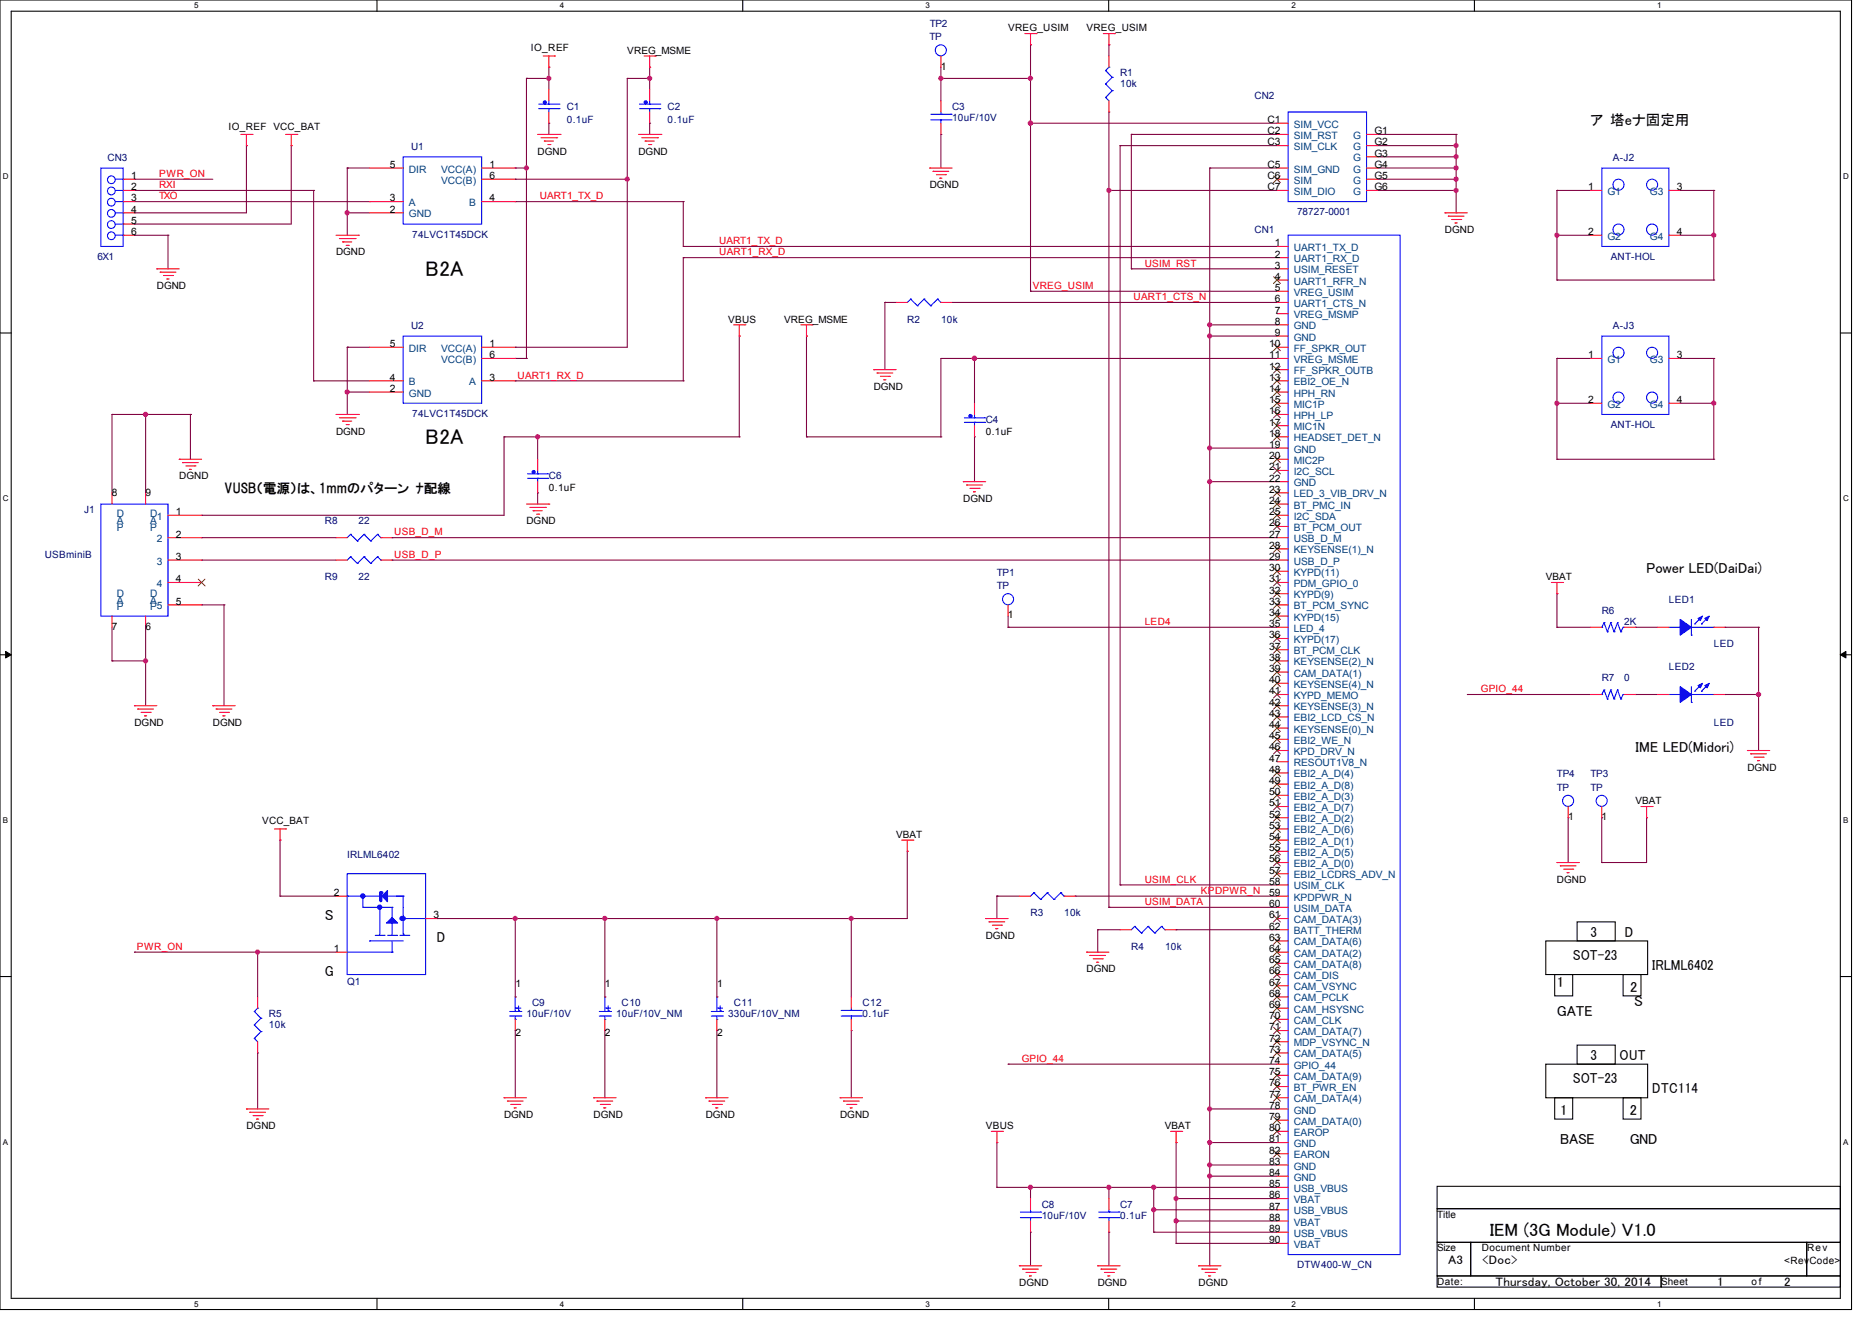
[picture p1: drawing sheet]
<svg xmlns="http://www.w3.org/2000/svg" width="297mm" height="210mm" viewBox="0 0 297 210" stroke-linecap="round" stroke-linejoin="round" font-family="sans-serif">
<path d="M0 0h293.9v207.9h-293.9zM1.8 1.8h290.3v204.3h-290.3z" fill="none" stroke="#000" stroke-width=".17"/>
<g fill="#fff">
<path d="M30.8 .2h.7v1.4h-.7z" fill-rule="evenodd"/>
<path d="M30.8 206.3h.7v1.4h-.7z" fill-rule="evenodd"/>
</g>
<path d="M59.8 0v1.8M59.8 206.1v1.8" fill="none" stroke="#000" stroke-width=".17"/>
<g fill="#fff">
<path d="M88.9 .2h.7v1.4h-.7z" fill-rule="evenodd"/>
<path d="M88.9 206.3h.7v1.4h-.7z" fill-rule="evenodd"/>
</g>
<path d="M117.9 0v1.8M117.9 206.1v1.8" fill="none" stroke="#000" stroke-width=".17"/>
<g fill="#fff">
<path d="M146.9 .2h.7v1.4h-.7z" fill-rule="evenodd"/>
<path d="M146.9 206.3h.7v1.4h-.7z" fill-rule="evenodd"/>
</g>
<path d="M176 0v1.8M176 206.1v1.8" fill="none" stroke="#000" stroke-width=".17"/>
<g fill="#fff">
<path d="M205 .2h.7v1.4h-.7z" fill-rule="evenodd"/>
<path d="M205 206.3h.7v1.4h-.7z" fill-rule="evenodd"/>
</g>
<path d="M234 0v1.8M234 206.1v1.8" fill="none" stroke="#000" stroke-width=".17"/>
<g fill="#fff">
<path d="M263.1 .2h.7v1.4h-.7z" fill-rule="evenodd"/>
<path d="M263.1 206.3h.7v1.4h-.7z" fill-rule="evenodd"/>
<path d="M.4 27.3h1v1.4h-1z" fill-rule="evenodd"/>
<path d="M292.6 27.3h.9v1.4h-.9z" fill-rule="evenodd"/>
<path d="M.4 78.4h1v1.4h-1z" fill-rule="evenodd"/>
<path d="M292.6 78.4h.9v1.4h-.9z" fill-rule="evenodd"/>
</g>
<path d="M0 52.9h1.8M292.1 52.9h1.8" fill="none" stroke="#000" stroke-width=".17"/>
<g fill="#fff">
<path d="M.4 129.5h.9v1.4h-.9z" fill-rule="evenodd"/>
<path d="M292.6 129.5h.8v1.4h-.8z" fill-rule="evenodd"/>
</g>
<path d="M0 103.9h1.8M292.1 103.9h1.8" fill="none" stroke="#000" stroke-width=".17"/>
<g fill="#000" stroke="#000" stroke-width=".16">
<path d="M.9 103.4l.9 .5-.9 .5z" fill-rule="evenodd"/>
<path d="M292.1 103.9l.9-.5v1z" fill-rule="evenodd"/>
</g>
<g fill="#fff">
<path d="M.4 180.5h.9v1.4h-.9z" fill-rule="evenodd"/>
<path d="M292.5 180.5h.9v1.4h-.9z" fill-rule="evenodd"/>
</g>
<g fill="none" stroke="#000" stroke-width=".17">
<path d="M0 155h1.8M245.4 149.4h16.1v5.3h-16.1zM246.8 154.7h2.8v3.4h-2.8zM250.3 146.3h6.1v3.1h-6.1zM257.6 154.7h2.9v3.4h-2.9zM292.1 155h1.8M245.4 168.9h16.1v5.3h-16.1zM246.8 174.2h2.8v3.4h-2.8zM250.3 165.9h6.1v3h-6.1zM257.6 174.2h2.9v3.4h-2.9zM228.1 188.3h64v3.6h-64zM228.1 191.9h64v5.3h-64z"/>
<path d="M228.1 197.2h5.3v5.3h-5.3zM233.4 197.2h53.4v5.3h-53.4zM286.8 197.2h5.3v5.3h-5.3zM228.1 202.5h35.6v1.8h-35.6zM263.7 202.5h28.4v1.8h-28.4z"/>
</g>
<g fill="none" stroke="#800040" stroke-width=".17">
<path d="M83.6 12.4h.1M83.6 12.4h3.5M83.6 12.4v44.5M87.1 10.7h.1M87.1 19.6h.1M87.1 12.4h.1M87.1 10.7v3.5M87.1 19.6v1.7M99.6 12.4h.1M99.6 12.4h3.5M99.6 12.4v42.7h-17.8M103.1 19.6h.1"/>
<path d="M103.1 12.4h.1M103.1 10.7h.1M103.1 10.7v3.5M103.1 19.6v1.7M149.4 12.4h.1M149.4 10.7v5.3M149.4 12.4h14.2M163.6 12.4h.1M163.6 19.6h.1M163.6 7.1h.1M163.6 7.1v39.1M163.6 19.6h39.1"/>
<path d="M176 17.8h.1M176 7.1h.1M176 7.1v1.8M176 17.8v126.2M21.3 30.2h.1M21.3 33.8h.1M21.3 35.6h.1M21.3 28.4h.1M21.3 37.3h.1M21.3 30.2h28.5M21.3 32h37.4M21.3 28.4h12.5"/>
<path d="M21.3 37.3h5.4M26.7 37.3h.1M26.7 37.3v5.4M39.1 23.1h.1M39.1 23.1v10.7h-17.8M46.2 23.1h.1M46.2 23.1v12.5h-24.9M49.8 30.2h.1M49.8 30.2v30.3M55.1 33.8h.1M55.1 26.7h.1M55.1 26.7h3.6"/>
<path d="M55.1 26.7v10.6M55.1 33.8h3.6M58.7 32h.1M81.8 32h.1M81.8 28.4h.1M81.8 26.7h.1M81.8 26.7h1.8M81.8 32h26.7M81.8 28.4h17.8M99.6 28.4h.1M108.5 39.1h.1M108.5 32h.1"/>
<path d="M108.5 39.1h94.2M108.5 32v7.1M149.4 21.3h.1M149.4 21.3v5.4M176 30.2h.1M176 30.2h26.7M177.8 23.1h.1M177.8 23.1h24.9M177.8 23.1v117.4M179.6 21.3h.1M179.6 21.3h23.1M179.6 21.3v21.4"/>
<path d="M192 26.7h.1M192 26.7h10.7M192 26.7v174.2M218.7 26.7h12.4M218.7 30.2h12.4M218.7 21.3h12.4M218.7 23.1h12.4M218.7 28.4h12.4M218.7 24.9h12.4M231.1 21.3h.1M231.1 23.1h.1M231.1 24.9h.1"/>
<path d="M231.1 26.7h.1M231.1 28.4h.1M231.1 30.2h.1M231.1 33.8h.1M231.1 21.3v12.5M247.1 30.2h.1M247.1 37.3h.1M247.1 30.2h5.4M247.1 37.3h5.4M247.1 30.2v14.2M266.7 30.2h5.3M266.7 37.3h5.3"/>
<path d="M272 37.3h.1M272 30.2h.1M272 30.2v14.2M55.1 55.1h.1M55.1 55.1v10.7M55.1 55.1h3.6M81.8 55.1h.1M81.8 56.9h.1M81.8 56.9h1.8M83.6 56.9h.1M108.5 40.9h.1M108.5 40.9v19.6"/>
<path d="M108.5 40.9h94.2M117.3 53.3h.1M117.3 53.3v16M128 53.3h.1M128 53.3v16M140.5 48h.1M140.5 48v10.7M140.5 48h1.7M151.1 48h51.6M154.7 56.9h.1M154.7 56.9v7.1M163.6 46.2h.1"/>
<path d="M163.6 46.2h39.1M179.6 42.7h.1M179.6 42.7h23.1M192 53.3h.1M192 51.6h.1M192 53.3h10.7M192 51.6h10.7M202.7 48h.1M202.7 56.9h.1M202.7 56.9h-53.3v12.4M247.1 56.9h.1M247.1 44.4h.1"/>
<path d="M247.1 56.9v16M247.1 56.9h5.4M247.1 44.4h24.9M266.7 56.9h5.3M272 56.9h.1M272 44.4h.1M272 56.9v16M17.8 65.8h.1M17.8 65.8v12.4M17.8 65.8h12.4M23.1 65.8h.1M23.1 65.8v12.4"/>
<path d="M30.2 65.8h.1M30.2 65.8v7.1M49.8 60.5h.1M49.8 60.5h8.9M55.1 62.2h.1M55.1 62.2h3.6M80 69.3h.1M80 69.3v12.5h-48M80 69.3h37.3M81.8 60.5h.1M81.8 60.5h26.7M85.3 78.2h.1"/>
<path d="M85.3 69.3h.1M85.3 69.3v3.6M85.3 78.2v1.8M108.5 60.5h.1M117.3 69.3h.1M128 69.3h.1M128 69.3h21.4M149.4 69.3h.1M154.7 69.3h.1M154.7 69.3v7.2M192 76.5h.1M192 71.1h.1"/>
<path d="M192 76.5h10.7M192 71.1h10.7M247.1 64h.1M247.1 72.9h.1M247.1 64h5.4M247.1 72.9h24.9M266.7 64h5.3M272 64h.1M272 72.9h.1M17.8 99.6v5.3M23.1 99.6h.1M23.1 99.6v12.4"/>
<path d="M32 85.3h.1M32 88.9h.1M32 81.8h.1M32 96h.1M32 85.3h21.3M32 88.9h21.3M32 96h3.6M35.6 96h.1M35.6 96v16M62.2 85.3h.1M62.2 88.9h.1M62.2 85.3h140.5"/>
<path d="M62.2 88.9h140.5M160 99.6h.1M160 99.6h42.7M160 97.8v1.8M247.1 94.2h.1M247.1 99.6h.1M247.1 99.6h5.4M247.1 94.2v5.4M259.6 99.6h.1M259.6 99.6h3.5M273.8 99.6h.1M273.8 99.6h5.3"/>
<path d="M279.1 99.6h.1M279.1 99.6v19.5M17.8 104.9h.1M17.8 104.9h5.3M23.1 104.9h.1M232.9 110.2h.1M232.9 110.2h19.6M259.6 110.2h.1M259.6 110.2h3.5M273.8 110.2h.1M273.8 110.2h5.3M279.1 110.2h.1"/>
<path d="M44.4 133.4h.1M44.4 133.4v8.8M144 135.1h.1M144 135.1v10.7h-74.7M248.9 129.8h.1M248.9 129.8v7.1M254.3 136.9h.1M254.3 129.8h.1M254.3 129.8v7.1M261.4 129.8h.1M261.4 129.8v7.1h-7.1M21.3 151.1h.1"/>
<path d="M21.3 151.1h32M40.9 151.1h.1M40.9 151.1v7.1M44.4 142.2h.1M44.4 142.2h8.9M69.3 145.8h.1M81.8 145.8h.1M81.8 145.8v12.4M96 145.8h.1M96 145.8v12.4M113.8 145.8h.1M113.8 145.8v12.4"/>
<path d="M135.1 145.8h.1M135.1 145.8v12.4M158.2 142.2h.1M158.2 142.2h3.6M158.2 142.2v3.6M170.7 142.2h.1M170.7 142.2h32M174.2 151.1h.1M174.2 147.6h.1M174.2 147.6h3.6M174.2 147.6v3.5M176 144h.1"/>
<path d="M176 144h26.7M177.8 140.5h.1M177.8 140.5h24.9M186.7 147.6h.1M186.7 147.6h16M40.9 167.1h.1M40.9 167.1v8.9M81.8 163.6h.1M81.8 163.6v10.6M96 163.6h.1M96 163.6v10.6M113.8 163.6h.1"/>
<path d="M113.8 163.6v10.6M135.1 163.6h.1M135.1 163.6v10.6M160 168.9h.1M160 168.9h42.7M192 176h.1M192 176h10.7M158.2 181.4h.1M158.2 188.5h.1M158.2 188.5h44.5M158.2 181.4v7.1M163.6 195.6h.1"/>
<path d="M163.6 188.5h.1M163.6 188.5v1.7M163.6 195.6v5.3M176 195.6h.1M176 188.5h.1M176 188.5v1.7M176 195.6v5.3M183.1 188.5h.1M183.1 192h.1M183.1 195.6h.1M183.1 188.5v7.1M183.1 192h19.6"/>
<path d="M183.1 195.6h19.6M186.7 197.4h.1M186.7 193.8h.1M186.7 190.2h.1M186.7 181.4h.1M186.7 197.4h16M186.7 181.4v16M186.7 190.2h16M186.7 193.8h16M192 186.7h.1M192 181.4h.1M192 184.9h.1"/>
<path d="M192 186.7h10.7M192 184.9h10.7M192 181.4h10.7M202.7 190.2h.1M202.7 192h.1M192 200.9h.1"/>
</g>
<g fill="none" stroke="#f00" stroke-width=".17">
<path d="M86.2 8.9h1.8M87.1 10.7h.1M87.1 8.9v1.8M87.1 14.2v1.8M87.1 17.8v1.8M88 8.9h.1M102.2 8.9h1.8M103.1 10.7h.1M103.1 8.9v1.8M103.1 14.2v1.8M103.1 17.8v1.8M104 8.9h.1"/>
<path d="M149.4 8.9v1.8M162.7 5.3h1.8M163.6 7.1h.1M163.6 5.3v1.8M164.5 5.3h.1M175.1 5.3h1.8M176 7.1h.1M176 5.3v1.8M176.9 5.3h.1M202.7 19.6h1.8M19.6 37.3h1.7M19.6 33.8h1.7"/>
<path d="M19.6 28.4h1.7M19.6 30.2h1.7M19.6 32h1.7M19.6 35.6h1.7M38.2 21.3h1.8M39.1 23.1h.1M39.1 21.3v1.8M40 21.3h.1M45.3 21.3h1.8M46.2 23.1h.1M46.2 21.3v1.8M47.1 21.3h.1"/>
<path d="M53.3 37.3h3.6M53.9 37.9h2.5M54.4 38.4h.1M54.4 38.4h1.4M54.9 38.9h.4M55.3 38.9h.1M56.4 37.9h.1M56.9 37.3h.1M58.7 26.7h5.3M58.7 33.8h5.3M58.7 32h5.3M76.5 26.7h5.3"/>
<path d="M76.5 28.4h5.3M76.5 32h5.3M85.3 21.3h3.6M85.9 21.9h2.5M86.4 22.4h.1M86.4 22.4h1.4M87 22.9h.3M87.3 22.9h.1M88.4 21.9h.1M88.9 21.3h.1M101.3 21.3h3.6M101.9 21.9h2.5"/>
<path d="M102.4 22.4h.1M102.4 22.4h1.4M103 22.9h.3M103.3 22.9h.1M104.4 21.9h.1M104.9 21.3h.1M147.6 26.7h.1M147.6 26.7h3.5M148.1 27.2h.1M148.1 27.2h2.5M148.6 27.7h1.5M149.2 28.3h.1"/>
<path d="M149.2 28.3h.3M150.1 27.7h.1M202.7 21.3h1.8M202.7 26.7h1.8M202.7 39.1h1.8M202.7 23.1h1.8M202.7 28.4h1.8M202.7 30.2h1.8M216.9 21.3h1.8M216.9 26.7h1.8M216.9 23.1h1.8M216.9 28.4h1.8"/>
<path d="M216.9 30.2h1.8M216.9 24.9h1.8M229.4 33.8h.1M229.4 33.8h3.5M229.9 34.3h.1M229.9 34.3h2.5M230.4 34.8h1.5M231 35.4h.1M231 35.4h.3M231.9 34.8h.1M24.9 42.7h.1M24.9 42.7h3.5"/>
<path d="M25.4 43.2h.1M25.4 43.2h2.5M26 43.7h1.4M26.5 44.3h.1M26.5 44.3h.3M27.4 43.7h.1M116.5 51.6h1.7M117.3 53.3h.1M117.3 51.6v1.7M118.2 51.6h.1M127.1 51.6h1.8M128 53.3h.1"/>
<path d="M128 51.6v1.7M128.9 51.6h.1M138.7 58.7h.1M138.7 58.7h3.5M139.2 59.2h.1M139.2 59.2h2.5M139.7 59.7h1.5M141.2 59.7h.1M142.2 48h1.8M149.4 48h1.7M202.7 58.7h1.8M202.7 42.7h1.8"/>
<path d="M202.7 51.6h1.8M202.7 40.9h1.8M202.7 44.4h1.8M202.7 46.2h1.8M202.7 48h1.8M202.7 49.8h1.8M202.7 53.3h1.8M202.7 55.1h1.8M202.7 56.9h1.8M252.5 56.9h1.8M264.9 56.9h1.8M17.8 78.2v1.8"/>
<path d="M23.1 78.2v1.8M28.4 72.9h.1M28.4 72.9h3.6M29 73.4h.1M29 73.4h2.5M29.5 74h1.4M30.1 74.5h.1M30.1 74.5h.3M30.9 74h.1M53.3 65.8h3.6M53.9 66.3h2.5M54.4 66.8h.1"/>
<path d="M54.4 66.8h1.4M54.9 67.4h.4M55.3 67.4h.1M56.4 66.3h.1M56.9 65.8h.1M85.3 72.9v1.8M85.3 76.5v1.7M140.3 60.3h.1M140.3 60.3h.3M152.9 76.5h.1M152.9 76.5h3.6M153.4 77h.1"/>
<path d="M153.4 77h2.5M154 77.5h1.4M154.5 78.1h.1M154.5 78.1h.4M154.7 64v1.8M154.7 67.6v1.7M155.4 77.5h.1M202.7 76.5h1.8M202.7 65.8h1.8M202.7 72.9h1.8M202.7 60.5h1.8M202.7 62.2h1.8"/>
<path d="M202.7 64h1.8M202.7 67.6h1.8M202.7 69.3h1.8M202.7 71.1h1.8M202.7 74.7h1.8M202.7 78.2h1.8M252.5 64h1.8M264.9 64h1.8M17.8 97.8v1.8M23.1 97.8v1.8M26.7 92.5h5.3M26.7 81.8h5.3"/>
<path d="M26.7 85.3h5.3M26.7 88.9h5.3M26.7 96h5.3M83.6 80h3.5M84.1 80.5h2.5M84.6 81.1h.1M84.6 81.1h1.5M85.2 81.6h.3M85.5 81.6h.1M86.6 80.5h.1M87.1 80h.1M202.7 80h1.8"/>
<path d="M202.7 92.5h1.8M202.7 81.8h1.8M202.7 85.3h1.8M202.7 88.9h1.8M202.7 96h1.8M202.7 83.6h1.8M202.7 87.1h1.8M202.7 90.7h1.8M202.7 94.2h1.8M202.7 97.8h1.8M202.7 99.6h1.8M246.3 92.5h1.7"/>
<path d="M247.1 94.2h.1M247.1 92.5v1.7M248 92.5h.1M252.5 99.6h1.8M257.8 99.6h1.8M263.1 99.6h1.8M272 99.6h1.8M21.3 112h.1M21.3 112h3.6M21.9 112.5h.1M21.9 112.5h2.5M22.4 113.1h1.4"/>
<path d="M22.9 113.6h.1M22.9 113.6h.4M23.8 113.1h.1M33.8 112h.1M33.8 112h3.5M34.3 112.5h.1M34.3 112.5h2.5M34.8 113.1h1.5M35.4 113.6h.1M35.4 113.6h.3M36.3 113.1h.1M202.7 112h1.8"/>
<path d="M202.7 119.1h1.8M202.7 110.2h1.8M202.7 101.3h1.8M202.7 103.1h1.8M202.7 104.9h1.8M202.7 106.7h1.8M202.7 108.5h1.8M202.7 113.8h1.8M202.7 115.6h1.8M202.7 117.3h1.8M252.5 110.2h1.8M257.8 110.2h1.8"/>
<path d="M263.1 110.2h1.8M272 110.2h1.8M277.4 119.1h.1M277.4 119.1h3.5M277.9 119.7h.1M277.9 119.7h2.5M43.6 131.6h1.7M44.4 133.4h.1M44.4 131.6v1.8M45.3 131.6h.1M143.1 133.4h1.8M144 135.1h.1"/>
<path d="M144 133.4v1.7M144.9 133.4h.1M202.7 131.6h1.8M202.7 133.4h1.8M202.7 128h1.8M202.7 136.9h1.8M202.7 120.9h1.8M202.7 122.7h1.8M202.7 124.5h1.8M202.7 126.2h1.8M202.7 129.8h1.8M202.7 135.1h1.8"/>
<path d="M202.7 138.7h1.8M247.1 136.9h.1M247.1 136.9h3.6M247.7 137.4h.1M247.7 137.4h2.5M248.2 138h1.4M248.8 138.5h.1M248.8 138.5h.3M248.9 128v1.8M249.6 138h.1M254.3 128v1.8M260.5 128h1.8"/>
<path d="M261.4 129.8h.1M261.4 128v1.8M262.3 128h.1M278.4 120.2h1.5M279 120.7h.1M279 120.7h.3M279.9 120.2h.1M40.9 158.2v1.8M96 158.2h.1M113.8 158.2h.1M156.5 145.8h.1M156.5 145.8h3.5"/>
<path d="M157 146.3h.1M157 146.3h2.5M157.5 146.9h1.5M158.1 147.4h.1M158.1 147.4h.3M159 146.9h.1M161.8 142.2h1.8M168.9 142.2h1.8M172.5 151.1h.1M172.5 151.1h3.5M173 151.7h.1M173 151.7h2.5"/>
<path d="M173.5 152.2h1.5M174.1 152.7h.1M174.1 152.7h.3M175 152.2h.1M177.8 147.6h1.8M184.9 147.6h1.8M202.7 151.1h1.8M202.7 145.8h1.8M202.7 147.6h1.8M202.7 140.5h1.8M202.7 142.2h1.8M202.7 144h1.8"/>
<path d="M202.7 149.4h1.8M202.7 152.9h1.8M202.7 154.7h1.8M202.7 156.5h1.8M202.7 158.2h1.8M39.1 176h.1M39.1 176h3.6M39.6 176.6h.1M39.6 176.6h2.5M40.2 177.1h1.4M40.7 177.6h.1M40.7 177.6h.4"/>
<path d="M40.9 165.4v1.7M41.6 177.1h.1M80 174.2h.1M80 174.2h3.6M80.5 174.8h.1M80.5 174.8h2.5M81.1 175.3h1.4M81.6 175.9h.1M81.6 175.9h.4M82.5 175.3h.1M94.2 174.2h.1M94.2 174.2h3.6"/>
<path d="M94.8 174.8h.1M94.8 174.8h2.5M95.3 175.3h1.4M95.8 175.9h.1M95.8 175.9h.4M96 161.8v1.8M96.7 175.3h.1M112 174.2h.1M112 174.2h3.6M112.5 174.8h.1M112.5 174.8h2.5M113.1 175.3h1.4"/>
<path d="M113.6 175.9h.1M113.6 175.9h.4M113.8 161.8v1.8M114.5 175.3h.1M133.3 174.2h.1M133.3 174.2h3.6M133.9 174.8h.1M133.9 174.8h2.5M134.4 175.3h1.4M135 175.9h.1M135 175.9h.3M135.8 175.3h.1"/>
<path d="M157.4 179.6h1.7M158.2 179.6v1.8M159.1 179.6h.1M185.8 179.6h1.8M186.7 179.6v1.8M187.6 179.6h.1M202.7 179.6h1.8M202.7 176h1.8M202.7 174.2h1.8M202.7 160h1.8M202.7 161.8h1.8M202.7 163.6h1.8"/>
<path d="M202.7 165.4h1.8M202.7 167.1h1.8M202.7 168.9h1.8M202.7 170.7h1.8M202.7 172.5h1.8M202.7 177.8h1.8M158.2 181.4h.1M176 190.2v1.8M176 193.8v1.8M186.7 181.4h.1M202.7 181.4h1.8M202.7 183.1h1.8"/>
<path d="M202.7 184.9h1.8M202.7 186.7h1.8M202.7 188.5h1.8M202.7 190.2h1.8M202.7 192h1.8M202.7 193.8h1.8M202.7 195.6h1.8M202.7 197.4h1.8M161.8 200.9h.1M161.8 200.9h3.6M162.3 201.4h.1M162.3 201.4h2.5"/>
<path d="M162.9 202h1.4M163.4 202.5h.1M163.4 202.5h.3M164.3 202h.1M174.2 200.9h.1M174.2 200.9h3.6M174.8 201.4h.1M174.8 201.4h2.5M175.3 202h1.4M175.9 202.5h.1M175.9 202.5h.3M176.7 202h.1"/>
<path d="M190.2 200.9h.1M190.2 200.9h3.6M190.8 201.4h.1M190.8 201.4h2.5M191.3 202h1.4M191.9 202.5h.1M191.9 202.5h.3M192.7 202h.1"/>
</g>
<g fill="none" stroke="#00f" stroke-width=".17">
<path d="M85.5 17.3h3.2M85.5 16.5h3.2M87.1 17.3h.1M87.1 16.5h.1M87.1 16v.5M87.1 17.3v.5M88.7 17.3h.1M88.7 16.5h.1M101.5 17.3h3.2M101.5 16.5h3.2M103.1 17.3h.1M103.1 16.5h.1"/>
<path d="M103.1 16v.5M103.1 17.3v.5M104.7 17.3h.1M104.7 16.5h.1M204.5 17.8h12.4v14.2h-12.4zM16 26.7h3.6v12.4h-3.6zM18.3 28.4h1.3M18.3 30.2h1.3M18.3 32h1.3M18.3 33.8h1.3M18.3 35.6h1.3M18.3 37.3h1.3"/>
<path d="M19.6 28.4h.1M19.6 30.2h.1M19.6 32h.1M19.6 33.8h.1M19.6 35.6h.1M19.6 37.3h.1M64 24.9h12.5v10.7h-12.5zM204.5 37.3h17.7v161.8h-17.7zM144.5 47.5h.1M144.5 47.5l-.5 .5M144.5 47.5l1.1 1M145.6 48.5h.1"/>
<path d="M146.7 47.5h.1M146.7 47.5l-1.1 1M146.7 47.5l1 1M147.7 48.5h.1M148.8 47.5h.1M148.8 47.5l-1.1 1M148.8 47.5l.6 .5M149.4 48h.1M254.3 53.3h10.6v12.5h-10.6zM83.7 75.9h3.3M83.7 75.2h3.3M85.3 75.9h.1"/>
<path d="M85.3 75.2h.1M85.3 74.7v.5M85.3 75.9v.6M87 75.9h.1M87 75.2h.1M153.1 67h3.2M153.1 66.3h3.2M154.7 67h.1M154.7 66.3h.1M154.7 65.8v.5M154.7 67v.6M156.3 67h.1"/>
<path d="M156.3 66.3h.1M16 80h10.7v17.8h-10.7zM254.3 99.6h.1M254.6 98.8h.1M254.6 98.8l.5 1.5M254.6 98.8l-.3 .8M255.7 98.8h.1M255.7 98.8l.5 1.5M255.7 98.8l-.6 1.5M256.8 98.8h.1M256.8 98.8l.5 1.5M256.8 98.8l-.6 1.5"/>
<path d="M257.6 99.6h.1M257.6 99.6l-.3 .7M257.6 99.6h.2M264.9 99.6h1.8M266.7 99.6h.1M268.5 98.3v2.5M268.5 99.6h3.5M269 99h.1M270.1 99h.1M270.1 98l-1.1 1M271.1 98l-1 1M272 99.6h.1"/>
<path d="M254.3 110.2h.1M254.6 109.5h.1M254.6 109.5l.5 1.5M254.6 109.5l-.3 .7M255.1 100.3h.1M255.1 111h.1M255.7 109.5h.1M255.7 109.5l.5 1.5M255.7 109.5l-.6 1.5M256.2 100.3h.1M256.2 111h.1M256.8 109.5h.1"/>
<path d="M256.8 109.5l.5 1.5M256.8 109.5l-.6 1.5M257.3 100.3h.1M257.3 111h.1M257.6 110.2h.1M257.6 110.2h.2M257.6 110.2l-.3 .8M264.9 110.2h1.8M266.7 110.2h.1M268.5 111.5h.1M268.5 100.8h.1M268.5 109v2.5"/>
<path d="M268.5 110.2h3.5M269 109.7h.1M270.1 109.7h.1M270.1 108.6l-1.1 1.1M271.1 108.6l-1 1.1M272 110.2h.1M57.6 144h.1M57.6 142.2v1.8M57.6 144h4.6M58.7 149.4h.1M58.7 149.4h5.3M59.6 148.5h1.4"/>
<path d="M60.3 144h.1M60.3 144v4.5M60.5 144h.1M61 148.5h.1M61.5 148.5h1.4M62.2 151.1h.1M62.2 144h.1M62.2 144v4.5M62.2 149.4v1.7M62.9 148.5h.1M63.5 148.5h1.4M63.8 145.8h.1"/>
<path d="M63.8 145.8h3.8M64 148.3h.1M64 144v4.3M64.9 148.5h.1M96 158.2h.1M96 158.2v2.3M96.5 159.7v.7M113.8 158.2h.1M113.8 158.2v2.3M114.3 159.7v.7M164.1 141.7h.1M164.1 141.7l-.5 .5"/>
<path d="M164.1 141.7l1.1 1.1M165.2 142.8h.1M166.2 141.7h.1M166.2 141.7l-1 1.1M166.2 141.7l1.1 1.1M167.3 142.8h.1M168.4 141.7h.1M168.4 141.7l-1.1 1.1M168.4 141.7l.5 .5M168.9 142.2h.1M180.1 147h.1M180.1 147l-.5 .6"/>
<path d="M180.1 147l1.1 1.1M181.2 148.1h.1M182.2 147h.1M182.2 147l-1 1.1M182.2 147l1.1 1.1M183.3 148.1h.1M184.4 147h.1M184.4 147l-1.1 1.1M184.4 147l.5 .6M184.9 147.6h.1M40.4 164.8h.1M40.4 162.7h.1"/>
<path d="M40.4 160.5h.1M40.4 164.8l.5 .6M40.4 162.7l1 1M40.4 160.5l1 1.1M40.9 160h.1M40.9 160l-.5 .5M41.4 163.7h.1M41.4 161.6h.1M41.4 163.7l-1 1.1M41.4 161.6l-1 1.1M95.1 160.5h1.8M95.1 161.3h1.8"/>
<path d="M96 161.8h.1M96 160.5h.1M96 161.3v.5M96.2 160h.1M96.2 160h.7M96.5 160.4h.1M96.9 160.5h.1M96.9 161.3h.1M112.9 160.5h1.8M112.9 161.3h1.8M113.8 161.8h.1M113.8 160.5h.1"/>
<path d="M113.8 161.3v.5M114 160h.1M114 160h.7M114.3 160.4h.1M114.7 160.5h.1M114.7 161.3h.1M174.4 193.3h3.2M174.4 192.4h3.2M176 192.4h.1M176 193.3h.1M176 192v.4M176 193.3v.5"/>
<path d="M177.6 193.3h.1M177.6 192.4h.1"/>
<circle cx="149.3" cy="8" r=".88"/>
<circle cx="17.7" cy="37.4" r=".62"/>
<circle cx="17.7" cy="32.1" r=".62"/>
<circle cx="17.7" cy="33.9" r=".62"/>
<circle cx="17.7" cy="28.5" r=".62"/>
<circle cx="17.7" cy="35.6" r=".62"/>
<circle cx="17.7" cy="30.3" r=".62"/>
<circle cx="256.9" cy="56" r=".88"/>
<circle cx="262.2" cy="56" r=".88"/>
<circle cx="256.9" cy="63.1" r=".88"/>
<circle cx="262.2" cy="63.1" r=".88"/>
<circle cx="248.9" cy="127.1" r=".88"/>
<circle cx="254.2" cy="127.1" r=".88"/>
</g>
<g fill="#00f" stroke="#00f" stroke-width=".17">
<path d="M266.7 109l1.8 1.2-1.8 1.3z" fill-rule="evenodd"/>
<path d="M270.6 108.8l.7-.3-.3 .7z" fill-rule="evenodd"/>
<path d="M269.5 108.8l.8-.3-.4 .7z" fill-rule="evenodd"/>
<path d="M266.7 98.3l1.8 1.3-1.8 1.2z" fill-rule="evenodd"/>
<path d="M270.6 98.1l.7-.3-.3 .7z" fill-rule="evenodd"/>
<path d="M269.5 98.1l.8-.3-.4 .7z" fill-rule="evenodd"/>
<path d="M60.6 142.2l.9-.8v1.7z" fill-rule="evenodd"/>
<path d="M62.2 145.6l.9 .9h-1.8z" fill-rule="evenodd"/>
<circle cx="154.1" cy="66" r=".25"/>
<circle cx="102.5" cy="16.3" r=".25"/>
<circle cx="86.5" cy="16.3" r=".25"/>
<circle cx="84.7" cy="74.9" r=".25"/>
<circle cx="60.3" cy="144" r=".34"/>
</g>
<g fill="none" stroke="#804000" stroke-width=".16">
<path d="M202.2 27.9l1 1.1M203.2 27.9l-1.1 1.1M202.2 43.9l1 1.1M202.2 54.6l1 1.1M202.2 58.1l1 1.1M202.2 59.9l1 1.1M203.2 43.9l-1.1 1.1M203.2 54.6l-1.1 1.1M203.2 58.1l-1.1 1.1M203.2 59.9l-1.1 1.1M202.2 61.7l1 1.1M202.2 63.5l1 1.1"/>
<path d="M202.2 65.3l1 1M202.2 67l1 1.1M202.2 68.8l1 1.1M202.2 72.4l1 1M202.2 74.1l1 1.1M202.2 77.7l1 1.1M202.2 79.5l1 1.1M203.2 61.7l-1.1 1.1M203.2 63.5l-1.1 1.1M203.2 65.3l-1.1 1M203.2 67l-1.1 1.1M203.2 68.8l-1.1 1.1"/>
<path d="M203.2 72.4l-1.1 1M203.2 74.1l-1.1 1.1M203.2 77.7l-1.1 1.1M203.2 79.5l-1.1 1.1M31.5 91.9l1.1 1.1M32.5 91.9l-1 1.1M202.2 81.3l1 1M202.2 83l1 1.1M202.2 86.6l1 1.1M202.2 90.1l1 1.1M202.2 91.9l1 1.1M202.2 93.7l1 1.1"/>
<path d="M202.2 95.5l1 1.1M202.2 97.3l1 1M203.2 81.3l-1.1 1M203.2 83l-1.1 1.1M203.2 86.6l-1.1 1.1M203.2 90.1l-1.1 1.1M203.2 91.9l-1.1 1.1M203.2 93.7l-1.1 1.1M203.2 95.5l-1.1 1.1M203.2 97.3l-1.1 1M202.2 100.8l1 1.1M202.2 102.6l1 1.1"/>
<path d="M202.2 104.4l1 1.1M202.2 106.2l1 1M202.2 107.9l1 1.1M202.2 109.7l1 1.1M202.2 111.5l1 1.1M202.2 113.3l1 1M202.2 115l1 1.1M202.2 116.8l1 1.1M202.2 118.6l1 1.1M203.2 100.8l-1.1 1.1M203.2 102.6l-1.1 1.1M203.2 104.4l-1.1 1.1"/>
<path d="M203.2 106.2l-1.1 1M203.2 107.9l-1.1 1.1M203.2 109.7l-1.1 1.1M203.2 111.5l-1.1 1.1M203.2 113.3l-1.1 1M203.2 115l-1.1 1.1M203.2 116.8l-1.1 1.1M203.2 118.6l-1.1 1.1M202.2 122.2l1 1M202.2 123.9l1 1.1M202.2 125.7l1 1.1M202.2 127.5l1 1.1"/>
<path d="M202.2 129.3l1 1M202.2 131l1 1.1M202.2 132.8l1 1.1M202.2 134.6l1 1.1M202.2 136.4l1 1.1M202.2 138.2l1 1M203.2 122.2l-1.1 1M203.2 123.9l-1.1 1.1M203.2 125.7l-1.1 1.1M203.2 127.5l-1.1 1.1M203.2 129.3l-1.1 1M203.2 131l-1.1 1.1"/>
<path d="M203.2 132.8l-1.1 1.1M203.2 134.6l-1.1 1.1M203.2 136.4l-1.1 1.1M203.2 138.2l-1.1 1M202.2 145.3l1 1M202.2 148.8l1 1.1M202.2 150.6l1 1.1M202.2 152.4l1 1.1M202.2 154.2l1 1M202.2 155.9l1 1.1M202.2 157.7l1 1.1M202.2 159.5l1 1.1"/>
<path d="M203.2 145.3l-1.1 1M203.2 148.8l-1.1 1.1M203.2 150.6l-1.1 1.1M203.2 152.4l-1.1 1.1M203.2 154.2l-1.1 1M203.2 155.9l-1.1 1.1M203.2 157.7l-1.1 1.1M203.2 159.5l-1.1 1.1M202.2 161.3l1 1M202.2 163l1 1.1M202.2 164.8l1 1.1M202.2 166.6l1 1.1"/>
<path d="M202.2 170.2l1 1M202.2 171.9l1 1.1M202.2 173.7l1 1.1M202.2 177.3l1 1.1M202.2 179l1 1.1M203.2 161.3l-1.1 1M203.2 163l-1.1 1.1M203.2 164.8l-1.1 1.1M203.2 166.6l-1.1 1.1M203.2 170.2l-1.1 1M203.2 171.9l-1.1 1.1M203.2 173.7l-1.1 1.1"/>
<path d="M203.2 177.3l-1.1 1.1M203.2 179l-1.1 1.1M202.2 182.6l1 1.1M203.2 182.6l-1.1 1.1"/>
</g>
<path d="M60.5 141.7v1.3" fill="none" stroke="#00f" stroke-width=".53"/>
<circle cx="60.5" cy="141.7" r=".26" fill="#00f"/>
<g fill="none" stroke="#00f" stroke-width=".17">
<path d="M147.7 19h3.3M147.7 18.1h3.3M149.4 18.1h.1M149.4 19h.1M149.4 17.8v.3M149.4 19v.6M151 19h.1M151 18.1h.1M175.5 15.5h.1M175.5 13.3h.1M175.5 11.2h.1M175.5 15.5l.5 .5"/>
<path d="M175.5 13.3l1.1 1.1M175.5 11.2l1.1 1.1M176 10.7h.1M176 10.7l-.5 .5M176.6 14.4h.1M176.6 12.3h.1M176.6 14.4l-1.1 1.1M176.6 12.3l-1.1 1M254.3 26.7h10.6v12.4h-10.6zM64 53.3h12.5v10.7h-12.5zM55.6 84.8h.1M55.6 88.4h.1"/>
<path d="M55.6 84.8l-.5 .5M55.6 84.8l1.1 1.1M55.6 88.4l-.5 .5M55.6 88.4l1.1 1M56.7 85.9h.1M56.7 89.4h.1M57.8 84.8h.1M57.8 88.4h.1M57.8 84.8l-1.1 1.1M57.8 84.8l1 1.1M57.8 88.4l-1.1 1M57.8 88.4l1 1"/>
<path d="M58.8 85.9h.1M58.8 89.4h.1M59.9 84.8h.1M59.9 88.4h.1M59.9 84.8l-1.1 1.1M59.9 84.8l.6 .5M59.9 88.4l-1.1 1M59.9 88.4l.6 .5M60.5 85.3h.1M60.5 88.9h.1M55.1 138.7h12.5v16h-12.5zM55.1 142.2h.1"/>
<path d="M55.1 142.2h8.9M55.1 151.1h7.1M57.6 142.2h.1M62.2 151.1h.1M62.9 142.2h.1M64 142.2h.1M64 142.2v1.8M81.8 158.2h.1M81.8 158.2v2.3M82.3 159.7v.7M80.9 160.5h1.8M80.9 161.3h1.8"/>
<path d="M81.8 161.8h.1M81.8 160.5h.1M81.8 161.3v.5M82 160h.1M82 160h.7M82.3 160.4h.1M82.7 160.5h.1M82.7 161.3h.1M133.5 161.3h3.2M133.5 160.4h3.2M135.1 160.4h.1M135.1 161.3h.1"/>
<path d="M135.1 160v.4M135.1 161.3v.5M136.7 161.3h.1M136.7 160.4h.1M162 193.3h3.2M162 192.4h3.2M163.6 192.4h.1M163.6 193.3h.1M163.6 192v.4M163.6 193.3v.5M165.2 193.3h.1M165.2 192.4h.1"/>
<circle cx="256.9" cy="36.4" r=".88"/>
<circle cx="256.9" cy="29.3" r=".88"/>
<circle cx="262.2" cy="36.4" r=".88"/>
<circle cx="262.2" cy="29.3" r=".88"/>
<circle cx="160" cy="95.1" r=".88"/>
</g>
<g fill="#00f" stroke="#00f" stroke-width=".17">
<circle cx="63.9" cy="145.8" r=".4"/>
<circle cx="57.6" cy="142.2" r=".34"/>
</g>
<g fill="none" stroke="#f00" stroke-width=".17">
<path d="M149.4 16v1.8M149.4 19.6v1.7M176 8.9v1.8M176 16v1.8M252.5 30.2h1.8M252.5 37.3h1.8M264.9 30.2h1.8M264.9 37.3h1.8M58.7 55.1h5.3M76.5 55.1h5.3M76.5 56.9h5.3M58.7 62.2h5.3"/>
<path d="M58.7 60.5h5.3M76.5 60.5h5.3M53.3 85.3h1.8M53.3 88.9h1.8M60.5 85.3h1.7M60.5 88.9h1.7M160 96v1.8M53.3 151.1h1.8M53.3 142.2h1.8M67.6 145.8h1.7M81.8 158.2h.1M135.1 158.2v1.8"/>
<path d="M81.8 161.8v1.8M135.1 161.8v1.8M163.6 190.2v1.8M163.6 193.8v1.8"/>
</g>
<g fill="#f0f" stroke="#f0f" stroke-width=".17">
<circle cx="192" cy="176" r=".35"/>
<circle cx="192" cy="181.3" r=".35"/>
<circle cx="186.7" cy="193.8" r=".35"/>
<circle cx="186.7" cy="190.2" r=".35"/>
<circle cx="183.1" cy="188.5" r=".35"/>
<circle cx="183.1" cy="192" r=".35"/>
<circle cx="176" cy="188.5" r=".35"/>
<circle cx="163.6" cy="188.5" r=".35"/>
<circle cx="176" cy="30.2" r=".35"/>
<circle cx="149.3" cy="12.4" r=".35"/>
<circle cx="163.6" cy="19.5" r=".35"/>
<circle cx="163.6" cy="12.4" r=".35"/>
<circle cx="55.1" cy="33.8" r=".35"/>
<circle cx="55.1" cy="62.2" r=".35"/>
<circle cx="85.3" cy="69.3" r=".35"/>
<circle cx="23.1" cy="104.9" r=".35"/>
<circle cx="23.1" cy="65.8" r=".35"/>
<circle cx="192" cy="76.4" r=".35"/>
<circle cx="192" cy="184.9" r=".35"/>
<circle cx="192" cy="51.5" r=".35"/>
<circle cx="192" cy="71.1" r=".35"/>
<circle cx="192" cy="53.3" r=".35"/>
<circle cx="192" cy="186.7" r=".35"/>
<circle cx="231.1" cy="23.1" r=".35"/>
<circle cx="231.1" cy="24.9" r=".35"/>
<circle cx="231.1" cy="26.7" r=".35"/>
<circle cx="231.1" cy="28.4" r=".35"/>
<circle cx="231.1" cy="30.2" r=".35"/>
<circle cx="40.9" cy="151.1" r=".35"/>
<circle cx="279.1" cy="110.2" r=".35"/>
<circle cx="113.8" cy="145.8" r=".35"/>
<circle cx="81.8" cy="145.8" r=".35"/>
<circle cx="96" cy="145.8" r=".35"/>
<circle cx="135.1" cy="145.8" r=".35"/>
<circle cx="103.1" cy="12.4" r=".35"/>
<circle cx="87.1" cy="12.4" r=".35"/>
<circle cx="83.6" cy="26.7" r=".35"/>
<circle cx="154.7" cy="56.9" r=".35"/>
<circle cx="99.6" cy="28.4" r=".35"/>
<circle cx="247.1" cy="37.3" r=".35"/>
<circle cx="272" cy="37.3" r=".35"/>
<circle cx="247.1" cy="64" r=".35"/>
<circle cx="272" cy="64" r=".35"/>
</g>
<g font-size="3.4">
<text x="67.6" y="43.8">B2A</text>
<text x="67.6" y="70.5">B2A</text>
</g>
<text font-size="2.8" x="236.5" y="196.2">IEM (3G Module) V1.0</text>
<g font-size="2.3">
<text x="252.5" y="19.8">ア 塔eナ固定用</text>
<text x="261.4" y="90.9">Power LED(DaiDai)</text>
<text x="259.6" y="119.3">IME LED(Midori)</text>
<text x="51.6" y="146">S</text>
<text x="69.3" y="149.6">D</text>
<text x="252.5" y="148.7">3</text>
<text x="257.9" y="148.7">D</text>
<text x="51.6" y="154.9">G</text>
<text x="249.6" y="152.4">SOT-23</text>
<text x="262.3" y="154">IRLML6402</text>
<text x="247.1" y="156.7">1</text>
<text x="247.1" y="161.3">GATE</text>
<text x="258.7" y="157.4">2</text>
<text x="259.4" y="159.7">S</text>
<text x="249.6" y="172">SOT-23</text>
<text x="252.5" y="168.2">3</text>
<text x="257.1" y="168.2">OUT</text>
<text x="262.3" y="173.6">DTC114</text>
<text x="247.7" y="177">1</text>
<text x="258.7" y="177">2</text>
<text x="247.6" y="181.6">BASE</text>
<text x="258.7" y="181.6">GND</text>
</g>
<text font-size="2.1" x="35.6" y="78.3">VUSB（電源）は、1mmのパターン ﾅ配線</text>
<g font-size="1.9">
<text x="229.9" y="200.6">A3</text>
<text x="235.2" y="200.6">&lt;Doc&gt;</text>
<text x="237.4" y="204.2">Thursday, October 30, 2014</text>
<text x="272.6" y="204.2">1</text>
<text x="283.2" y="204.2">2</text>
</g>
<g font-size="1.6" fill="#000080">
<text x="147.6" y="4.3">TP2</text>
<text x="147.6" y="6.4">TP</text>
<text x="90" y="17.4">C1</text>
<text x="106" y="17.4">C2</text>
<text x="151.1" y="17.4">C3</text>
<text x="177.8" y="12.1">R1</text>
<text x="177.8" y="13.9">10k</text>
<text x="199.1" y="15.6">CN2</text>
<text x="65.3" y="23.8">U1</text>
<text x="90" y="19.6">0.1uF</text>
<text x="106" y="19.6">0.1uF</text>
<text x="151.1" y="19.2">10uF/10V</text>
<text x="17.1" y="25.6">CN3</text>
<text x="256" y="25.6">A-J2</text>
<text x="205.9" y="34.1">78727-0001</text>
<text x="15.5" y="41.3">6X1</text>
<text x="65.4" y="37.7">74LVC1T45DCK</text>
<text x="199.1" y="37">CN1</text>
<text x="255.7" y="41.3">ANT-HOL</text>
<text x="65.3" y="52.3">U2</text>
<text x="144" y="51.2">R2</text>
<text x="149.4" y="51.2">10k</text>
<text x="256" y="52.3">A-J3</text>
<text x="65.4" y="66.1">74LVC1T45DCK</text>
<text x="156.5" y="67.2">C4</text>
<text x="255.7" y="67.9">ANT-HOL</text>
<text x="87.1" y="76.1">C6</text>
<text x="13.3" y="81.4">J1</text>
<text x="51.6" y="83.2">R8</text>
<text x="56.9" y="83.2">22</text>
<text x="7.1" y="88.5">USBminiB</text>
<text x="51.6" y="92.1">R9</text>
<text x="56.9" y="92.1">22</text>
<text x="158.2" y="93.5">TP</text>
<text x="158.2" y="91.4">TP1</text>
<text x="264.9" y="95.7">LED1</text>
<text x="254.3" y="97.4">R6</text>
<text x="257.8" y="99.2">2K</text>
<text x="264.9" y="106.3">LED2</text>
<text x="272" y="102.8">LED</text>
<text x="254.3" y="108.1">R7</text>
<text x="257.8" y="108.1">0</text>
<text x="272" y="115.2">LED</text>
<text x="247.1" y="125.5">TP</text>
<text x="247.1" y="123.4">TP4</text>
<text x="252.5" y="125.5">TP</text>
<text x="252.5" y="123.4">TP3</text>
<text x="55.1" y="136.2">IRLML6402</text>
<text x="163.6" y="145.4">R3</text>
<text x="168.9" y="145.4">10k</text>
<text x="179.6" y="150.8">R4</text>
<text x="184.9" y="150.8">10k</text>
<text x="42.7" y="161.4">R5</text>
<text x="55.1" y="156.3">Q1</text>
<text x="83.6" y="161.4">10uF/10V</text>
<text x="84.5" y="159.7">C9</text>
<text x="97.8" y="161.4">10uF/10V_NM</text>
<text x="98.7" y="159.7">C10</text>
<text x="115.6" y="161.4">330uF/10V_NM</text>
<text x="116.5" y="159.7">C11</text>
<text x="136.9" y="159.7">C12</text>
<text x="136.9" y="161.4">0.1uF</text>
<text x="42.7" y="163.2">10k</text>
<text x="165.4" y="191.7">C8</text>
<text x="177.8" y="191.7">C7</text>
<text x="165.4" y="193.4">10uF/10V</text>
<text x="177.8" y="193.4">0.1uF</text>
<text x="205.9" y="201.3">DTW400-W_CN</text>
</g>
<g font-size="1.6">
<text x="160" y="5">VREG_USIM</text>
<text x="172.5" y="5">VREG_USIM</text>
<text x="84.3" y="8.2">IO_REF</text>
<text x="99.6" y="8.5">VREG_MSME</text>
<text x="149.3" y="11">1</text>
<text x="36.3" y="20.6">IO_REF VCC_BAT</text>
<text x="201.2" y="19.5">C1</text>
<text x="201.2" y="21.3">C2</text>
<text x="201.2" y="23.1">C3</text>
<text x="218.2" y="21.3">G1</text>
<text x="218.2" y="23.1">G2</text>
<text x="20.8" y="28.4">1</text>
<text x="61.9" y="26.6">5</text>
<text x="77.7" y="26.6">1</text>
<text x="77.7" y="28.4">6</text>
<text x="85.3" y="24.5">DGND</text>
<text x="101.3" y="24.5">DGND</text>
<text x="147.6" y="29.9">DGND</text>
<text x="201.2" y="26.6">C5</text>
<text x="201.2" y="28.4">C6</text>
<text x="218.2" y="24.9">G3</text>
<text x="218.2" y="26.6">G4</text>
<text x="218.2" y="28.4">G5</text>
<text x="20.8" y="30.2">2</text>
<text x="20.8" y="32">3</text>
<text x="20.8" y="33.8">4</text>
<text x="20.8" y="35.5">5</text>
<text x="61.9" y="33.8">2</text>
<text x="61.9" y="32">3</text>
<text x="77.7" y="32">4</text>
<text x="201.2" y="30.2">C7</text>
<text x="218.2" y="30.2">G6</text>
<text x="252.1" y="30.2">1</text>
<text x="266.2" y="30.2">3</text>
<text x="20.8" y="37.3">6</text>
<text x="53.3" y="40.5">DGND</text>
<text x="202.3" y="39.1">1</text>
<text x="202.3" y="40.9">2</text>
<text x="229.4" y="37">DGND</text>
<text x="252.1" y="37.3">2</text>
<text x="266.2" y="37.3">4</text>
<text x="24.9" y="45.9">DGND</text>
<text x="202.3" y="42.7">3</text>
<text x="202.3" y="44.4">4</text>
<text x="202.3" y="46.2">5</text>
<text x="202.3" y="48">6</text>
<text x="115.6" y="51.2">VBUS</text>
<text x="124.5" y="51.2">VREG_MSME</text>
<text x="202.3" y="49.8">7</text>
<text x="202.3" y="51.5">8</text>
<text x="202.3" y="53.3">9</text>
<text x="61.9" y="55.1">5</text>
<text x="77.7" y="55.1">1</text>
<text x="77.7" y="56.9">6</text>
<text x="201.4" y="55.1">10</text>
<text x="201.4" y="56.9">11</text>
<text x="201.4" y="58.7">12</text>
<text x="252.1" y="56.9">1</text>
<text x="266.2" y="56.9">3</text>
<text x="61.9" y="62.2">2</text>
<text x="61.9" y="60.4">4</text>
<text x="77.7" y="60.4">3</text>
<text x="138.7" y="61.9">DGND</text>
<text x="201.4" y="60.4">13</text>
<text x="201.4" y="62.2">14</text>
<text x="201.4" y="64">15</text>
<text x="201.4" y="65.8">16</text>
<text x="252.1" y="64">2</text>
<text x="266.2" y="64">4</text>
<text x="53.3" y="69">DGND</text>
<text x="156.5" y="69">0.1uF</text>
<text x="201.4" y="67.5">17</text>
<text x="201.4" y="69.3">18</text>
<text x="201.4" y="71.1">19</text>
<text x="28.4" y="76.1">DGND</text>
<text x="87.1" y="77.9">0.1uF</text>
<text x="201.4" y="72.9">20</text>
<text x="201.4" y="74.7">21</text>
<text x="201.4" y="76.4">22</text>
<text x="17.8" y="78.8">8</text>
<text x="23.1" y="78.8">9</text>
<text x="27.9" y="81.8">1</text>
<text x="83.6" y="83.2">DGND</text>
<text x="152.9" y="79.7">DGND</text>
<text x="201.4" y="78.2">23</text>
<text x="201.4" y="80">24</text>
<text x="201.4" y="81.8">25</text>
<text x="201.4" y="83.5">26</text>
<text x="27.9" y="85.3">2</text>
<text x="27.9" y="88.9">3</text>
<text x="201.4" y="85.3">27</text>
<text x="201.4" y="87.1">28</text>
<text x="201.4" y="88.9">29</text>
<text x="27.9" y="92.4">4</text>
<text x="27.9" y="96">5</text>
<text x="201.4" y="90.7">30</text>
<text x="201.4" y="92.4">31</text>
<text x="201.4" y="94.2">32</text>
<text x="201.4" y="96">33</text>
<text x="245.4" y="92.1">VBAT</text>
<text x="17.8" y="99.9">7</text>
<text x="23.1" y="99.9">6</text>
<text x="160" y="98.2">1</text>
<text x="201.4" y="97.8">34</text>
<text x="201.4" y="99.5">35</text>
<text x="201.4" y="101.3">36</text>
<text x="201.4" y="103.1">37</text>
<text x="201.4" y="104.9">38</text>
<text x="201.4" y="106.7">39</text>
<text x="201.4" y="108.4">40</text>
<text x="201.4" y="110.2">41</text>
<text x="201.4" y="112">42</text>
<text x="201.4" y="113.8">43</text>
<text x="21.3" y="115.2">DGND</text>
<text x="33.8" y="115.2">DGND</text>
<text x="201.4" y="115.5">44</text>
<text x="201.4" y="117.3">45</text>
<text x="201.4" y="119.1">46</text>
<text x="201.4" y="120.9">47</text>
<text x="201.4" y="122.7">48</text>
<text x="201.4" y="124.4">49</text>
<text x="277.4" y="122.3">DGND</text>
<text x="41.6" y="130.9">VCC_BAT</text>
<text x="201.4" y="126.2">50</text>
<text x="201.4" y="128">51</text>
<text x="201.4" y="129.8">52</text>
<text x="201.4" y="131.6">53</text>
<text x="248.9" y="130.2">1</text>
<text x="254.2" y="130.2">1</text>
<text x="259.6" y="127.7">VBAT</text>
<text x="142.2" y="133">VBAT</text>
<text x="201.4" y="133.3">54</text>
<text x="201.4" y="135.1">55</text>
<text x="201.4" y="136.9">56</text>
<text x="53" y="142.2">2</text>
<text x="201.4" y="138.7">57</text>
<text x="201.4" y="140.4">58</text>
<text x="201.4" y="142.2">59</text>
<text x="201.4" y="144">60</text>
<text x="247.1" y="140.1">DGND</text>
<text x="68.8" y="145.8">3</text>
<text x="156.5" y="149">DGND</text>
<text x="201.4" y="145.8">61</text>
<text x="201.4" y="147.6">62</text>
<text x="201.4" y="149.3">63</text>
<text x="53" y="151.1">1</text>
<text x="172.5" y="154.3">DGND</text>
<text x="201.4" y="151.1">64</text>
<text x="201.4" y="152.9">65</text>
<text x="201.4" y="154.7">66</text>
<text x="81.8" y="156.7">1</text>
<text x="96" y="156.7">1</text>
<text x="113.8" y="156.7">1</text>
<text x="201.4" y="156.4">67</text>
<text x="201.4" y="158.2">68</text>
<text x="201.4" y="160">69</text>
<text x="201.4" y="161.8">70</text>
<text x="81.8" y="164.5">2</text>
<text x="96" y="164.5">2</text>
<text x="113.8" y="164.5">2</text>
<text x="201.4" y="163.6">71</text>
<text x="201.4" y="165.3">72</text>
<text x="201.4" y="167.1">73</text>
<text x="201.4" y="168.9">74</text>
<text x="201.4" y="170.7">75</text>
<text x="201.4" y="172.4">76</text>
<text x="39.1" y="179.2">DGND</text>
<text x="80" y="177.4">DGND</text>
<text x="94.2" y="177.4">DGND</text>
<text x="112" y="177.4">DGND</text>
<text x="133.3" y="177.4">DGND</text>
<text x="156.5" y="179.2">VBUS</text>
<text x="184.9" y="179.2">VBAT</text>
<text x="201.4" y="174.2">77</text>
<text x="201.4" y="176">78</text>
<text x="201.4" y="177.8">79</text>
<text x="201.4" y="179.6">80</text>
<text x="201.4" y="181.3">81</text>
<text x="201.4" y="183.1">82</text>
<text x="201.4" y="184.9">83</text>
<text x="201.4" y="186.7">84</text>
<text x="201.4" y="188.4">85</text>
<text x="201.4" y="190.2">86</text>
<text x="201.4" y="192">87</text>
<text x="201.4" y="193.8">88</text>
<text x="201.4" y="195.6">89</text>
<text x="201.4" y="197.3">90</text>
<text x="228.1" y="193.3">Title</text>
<text x="228.1" y="198.6">Size</text>
<text x="228.1" y="203.9">Date:</text>
<text x="235.2" y="198.6">Document Number</text>
<text x="263.7" y="203.9">Sheet</text>
<text x="278" y="203.9">of</text>
<text x="283.2" y="200.6">&lt;RevCode&gt;</text>
<text x="286.9" y="198.6">Rev</text>
<text x="161.8" y="204.1">DGND</text>
<text x="174.2" y="204.1">DGND</text>
<text x="190.2" y="204.1">DGND</text>
</g>
<g font-size="1.6" fill="#004080">
<text x="205.4" y="20.3">SIM_VCC</text>
<text x="205.4" y="22.1">SIM_RST</text>
<text x="205.4" y="23.8">SIM_CLK</text>
<text x="214.8" y="22.1">G</text>
<text x="214.8" y="23.8">G</text>
<text x="64.9" y="27.4">DIR</text>
<text x="70" y="27.4">VCC(A)</text>
<text x="70" y="29.2">VCC(B)</text>
<text x="205.4" y="27.4">SIM_GND</text>
<text x="205.4" y="29.2">SIM</text>
<text x="214.8" y="25.6">G</text>
<text x="214.8" y="27.4">G</text>
<text x="214.8" y="29.2">G</text>
<text x="64.9" y="34.5">GND</text>
<text x="64.9" y="32.7">A</text>
<text x="74.5" y="32.7">B</text>
<text x="205.4" y="30.9">SIM_DIO</text>
<text x="214.8" y="30.9">G</text>
<text x="255.1" y="30.9">G1</text>
<text x="261.9" y="30.9">G3</text>
<text x="205.4" y="39.8">UART1_TX_D</text>
<text x="205.4" y="41.6">UART1_RX_D</text>
<text x="255.1" y="38.1">G2</text>
<text x="261.9" y="38.1">G4</text>
<text x="205.4" y="43.4">USIM_RESET</text>
<text x="205.4" y="45.2">UART1_RFR_N</text>
<text x="205.4" y="46.9">VREG_USIM</text>
<text x="205.4" y="48.7">UART1_CTS_N</text>
<text x="205.4" y="50.5">VREG_MSMP</text>
<text x="205.4" y="52.3">GND</text>
<text x="64.9" y="55.8">DIR</text>
<text x="70" y="55.8">VCC(A)</text>
<text x="70" y="57.6">VCC(B)</text>
<text x="205.4" y="54.1">GND</text>
<text x="205.4" y="55.8">FF_SPKR_OUT</text>
<text x="205.4" y="57.6">VREG_MSME</text>
<text x="205.4" y="59.4">FF_SPKR_OUTB</text>
<text x="255.1" y="57.6">G1</text>
<text x="261.9" y="57.6">G3</text>
<text x="64.9" y="62.9">GND</text>
<text x="64.9" y="61.2">B</text>
<text x="74.5" y="61.2">A</text>
<text x="205.4" y="61.2">EBI2_OE_N</text>
<text x="205.4" y="62.9">HPH_RN</text>
<text x="205.4" y="64.7">MIC1P</text>
<text x="255.1" y="64.7">G2</text>
<text x="261.9" y="64.7">G4</text>
<text x="205.4" y="66.5">HPH_LP</text>
<text x="205.4" y="68.3">MIC1N</text>
<text x="205.4" y="70.1">HEADSET_DET_N</text>
<text x="205.4" y="71.8">GND</text>
<text x="205.4" y="73.6">MIC2P</text>
<text x="205.4" y="75.4">I2C_SCL</text>
<text x="205.4" y="77.2">GND</text>
<text x="18.5" y="83.2">A</text>
<text x="18.5" y="82.1">D</text>
<text x="23.9" y="83.2">A</text>
<text x="23.9" y="82.1">D</text>
<text x="24.9" y="82.5">1</text>
<text x="205.4" y="79">LED_3_VIB_DRV_N</text>
<text x="205.4" y="80.7">BT_PMC_IN</text>
<text x="205.4" y="82.5">I2C_SDA</text>
<text x="18.5" y="84.2">P</text>
<text x="23.9" y="84.2">P</text>
<text x="24.9" y="86.1">2</text>
<text x="24.9" y="89.6">3</text>
<text x="205.4" y="84.3">BT_PCM_OUT</text>
<text x="205.4" y="86.1">USB_D_M</text>
<text x="205.4" y="87.8">KEYSENSE(1)_N</text>
<text x="205.4" y="89.6">USB_D_P</text>
<text x="18.5" y="95.8">A</text>
<text x="18.5" y="94.7">D</text>
<text x="23.9" y="95.8">A</text>
<text x="23.9" y="94.7">D</text>
<text x="24.9" y="93.2">4</text>
<text x="205.4" y="91.4">KYPD(11)</text>
<text x="205.4" y="93.2">PDM_GPIO_0</text>
<text x="205.4" y="95">KYPD(9)</text>
<text x="18.5" y="96.9">P</text>
<text x="23.9" y="96.9">P5</text>
<text x="205.4" y="96.7">BT_PCM_SYNC</text>
<text x="205.4" y="98.5">KYPD(15)</text>
<text x="205.4" y="100.3">LED_4</text>
<text x="205.4" y="102.1">KYPD(17)</text>
<text x="205.4" y="103.8">BT_PCM_CLK</text>
<text x="205.4" y="105.6">KEYSENSE(2)_N</text>
<text x="205.4" y="107.4">CAM_DATA(1)</text>
<text x="205.4" y="109.2">KEYSENSE(4)_N</text>
<text x="205.4" y="111">KYPD_MEMO</text>
<text x="205.4" y="112.7">KEYSENSE(3)_N</text>
<text x="205.4" y="114.5">EBI2_LCD_CS_N</text>
<text x="205.4" y="116.3">KEYSENSE(0)_N</text>
<text x="205.4" y="118.1">EBI2_WE_N</text>
<text x="205.4" y="119.8">KPD_DRV_N</text>
<text x="205.4" y="121.6">RESOUT1V8_N</text>
<text x="205.4" y="123.4">EBI2_A_D(4)</text>
<text x="205.4" y="125.2">EBI2_A_D(8)</text>
<text x="205.4" y="127">EBI2_A_D(3)</text>
<text x="205.4" y="128.7">EBI2_A_D(7)</text>
<text x="205.4" y="130.5">EBI2_A_D(2)</text>
<text x="205.4" y="132.3">EBI2_A_D(6)</text>
<text x="205.4" y="134.1">EBI2_A_D(1)</text>
<text x="205.4" y="135.8">EBI2_A_D(5)</text>
<text x="205.4" y="137.6">EBI2_A_D(0)</text>
<text x="205.4" y="139.4">EBI2_LCDRS_ADV_N</text>
<text x="205.4" y="141.2">USIM_CLK</text>
<text x="205.4" y="143">KPDPWR_N</text>
<text x="205.4" y="144.7">USIM_DATA</text>
<text x="205.4" y="146.5">CAM_DATA(3)</text>
<text x="205.4" y="148.3">BATT_THERM</text>
<text x="205.4" y="150.1">CAM_DATA(6)</text>
<text x="205.4" y="151.8">CAM_DATA(2)</text>
<text x="205.4" y="153.6">CAM_DATA(8)</text>
<text x="205.4" y="155.4">CAM_DIS</text>
<text x="205.4" y="157.2">CAM_VSYNC</text>
<text x="205.4" y="159">CAM_PCLK</text>
<text x="205.4" y="160.7">CAM_HSYSNC</text>
<text x="205.4" y="162.5">CAM_CLK</text>
<text x="205.4" y="164.3">CAM_DATA(7)</text>
<text x="205.4" y="166.1">MDP_VSYNC_N</text>
<text x="205.4" y="167.9">CAM_DATA(5)</text>
<text x="205.4" y="169.6">GPIO_44</text>
<text x="205.4" y="171.4">CAM_DATA(9)</text>
<text x="205.4" y="173.2">BT_PWR_EN</text>
<text x="205.4" y="175">CAM_DATA(4)</text>
<text x="205.4" y="176.7">GND</text>
<text x="205.4" y="178.5">CAM_DATA(0)</text>
<text x="205.4" y="180.3">EAROP</text>
<text x="205.4" y="182.1">GND</text>
<text x="205.4" y="183.9">EARON</text>
<text x="205.4" y="185.6">GND</text>
<text x="205.4" y="187.4">GND</text>
<text x="205.4" y="189.2">USB_VBUS</text>
<text x="205.4" y="191">VBAT</text>
<text x="205.4" y="192.7">USB_VBUS</text>
<text x="205.4" y="194.5">VBAT</text>
<text x="205.4" y="196.3">USB_VBUS</text>
<text x="205.4" y="198.1">VBAT</text>
</g>
<g font-size="1.6" fill="#f00">
<text x="25.3" y="29.9">RXI</text>
<text x="25.3" y="28.1">PWR_ON</text>
<text x="25.3" y="31.6">TXO</text>
<text x="85.7" y="31.6">UART1_TX_D</text>
<text x="114.2" y="38.8">UART1_TX_D</text>
<text x="114.2" y="40.5">UART1_RX_D</text>
<text x="163.9" y="45.9">VREG_USIM</text>
<text x="179.9" y="47.6">UART1_CTS_N</text>
<text x="181.7" y="42.3">USIM_RST</text>
<text x="82.1" y="60.1">UART1_RX_D</text>
<text x="62.6" y="85">USB_D_M</text>
<text x="62.6" y="88.5">USB_D_P</text>
<text x="181.7" y="99.2">LED4</text>
<text x="235.1" y="109.9">GPIO_44</text>
<text x="181.7" y="140.1">USIM_CLK</text>
<text x="181.7" y="143.7">USIM_DATA</text>
<text x="190.6" y="141.9">KPDPWR_N</text>
<text x="21.7" y="150.8">PWR_ON</text>
<text x="162.2" y="168.6">GPIO_44</text>
</g>
<g font-size="1.3">
<text x="30.8" y="1.3">5</text>
<text x="88.9" y="1.3">4</text>
<text x="146.9" y="1.3">3</text>
<text x="205" y="1.3">2</text>
<text x="263.1" y="1.3">1</text>
<text x=".4" y="28.4">D</text>
<text x="292.6" y="28.4">D</text>
<text x=".4" y="79.5">C</text>
<text x="292.6" y="79.5">C</text>
<text x=".4" y="130.6">B</text>
<text x="292.6" y="130.6">B</text>
<text x=".4" y="181.7">A</text>
<text x="292.6" y="181.7">A</text>
<text x="30.8" y="207.4">5</text>
<text x="88.9" y="207.4">4</text>
<text x="146.9" y="207.4">3</text>
<text x="205" y="207.4">2</text>
<text x="263.1" y="207.4">1</text>
</g>
</svg>
